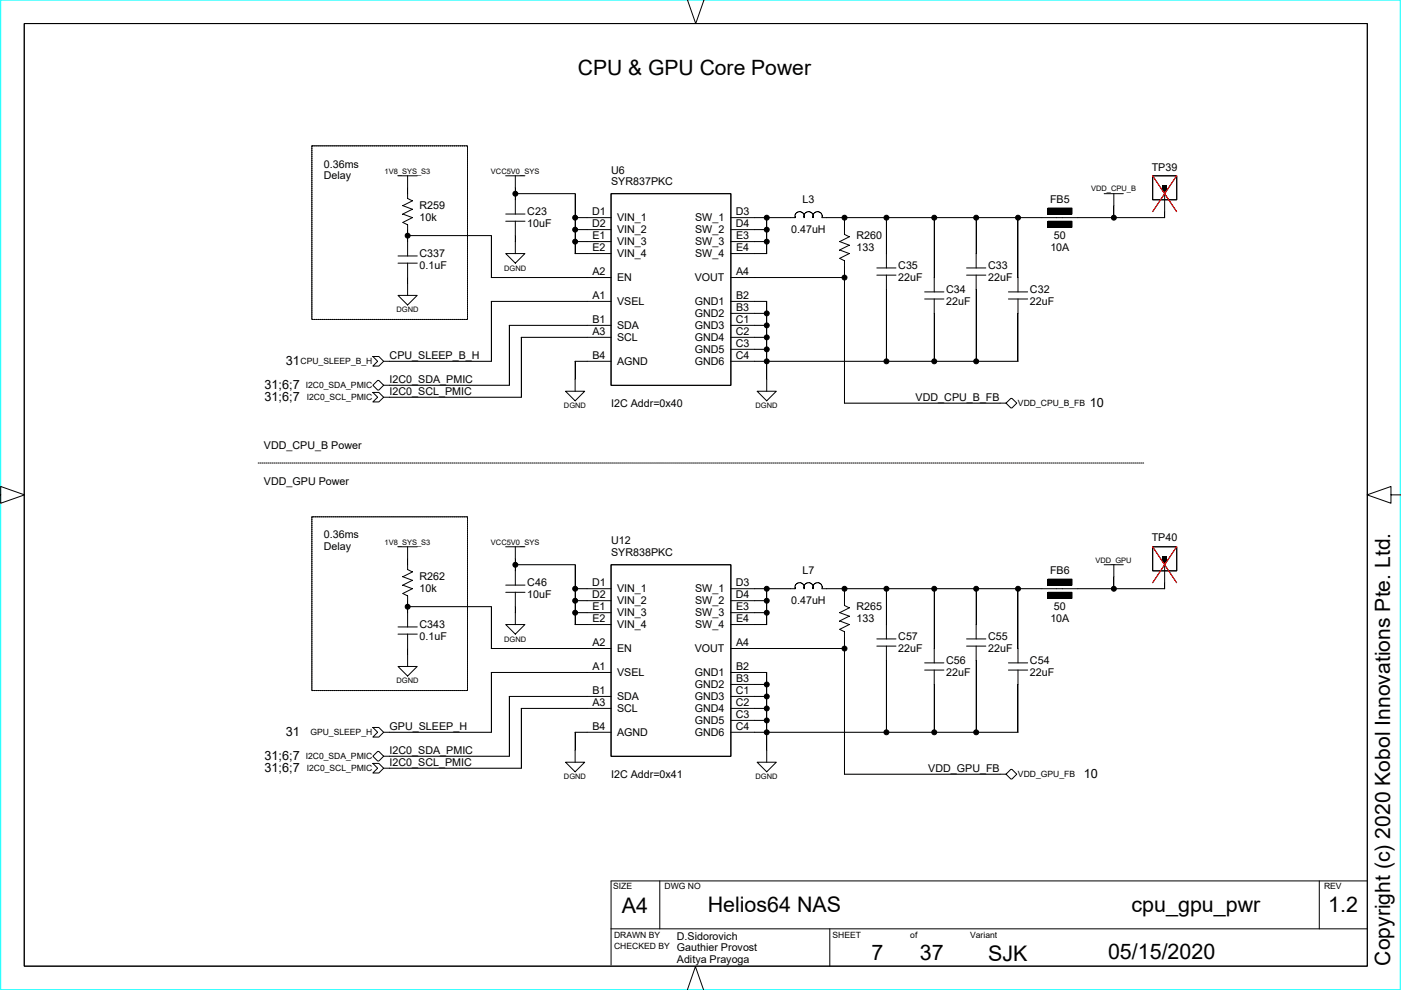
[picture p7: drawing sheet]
<svg xmlns="http://www.w3.org/2000/svg" width="297mm" height="210mm" viewBox="0 0 297 210" stroke-linecap="round" stroke-linejoin="round" font-family="sans-serif">
<path d="M.1 0h296.8v209.8h-296.8z" fill="none" stroke="#0ff" stroke-width=".21"/>
<g fill="none" stroke="#000" stroke-width=".21">
<path d="M149.3 -.1l-1.8 5.1-1.8-5M5.1 5h284.8v199.9h-284.8zM84.4 37.3h4.1M86.4 37.3v4.8l1 .5-2 1 2 .8-2 1 2 .7-2 1.1 1 .5v6.6M107.2 37.3h4.1M109.3 37.3v8.1M244.4 37.3h5.1v5.1h-5.1zM244.4 37.3l5.1 7.6M249.5 37.3l-5.1 7.6M84.4 55.8h4.1M84.4 54.3h4.1M86.4 50h17.8v8.9"/>
<path d="M86.4 55.8v6.9M104.2 58.8h25.4M107.2 53.8h4.1l-2 2zM107.2 46.9h4.1M107.2 45.4h4.1M109.2 41.1h12.7v12.7M109.3 46.9v6.9M121.9 46.1h7.7M121.9 48.7h7.7M121.9 51.2h7.7M121.9 53.8h7.7M129.6 41.1h25.4v40.6h-25.4z"/>
<path d="M154.9 46.1h13.7M154.9 48.7h7.7M154.9 51.2h7.7M154.9 53.8h7.7M154.9 58.8h24.1M162.6 46.1v7.7M179 46.1v3.6l1.1 .5-2.1 1 2.1 .8-2.1 1 2.1 .8-2.1 1 1 .5v30.2h34.3M185.9 58.3h4.1M185.9 56.8h4.1M187.9 46.1v10.7M187.9 58.3v18.3M198.1 46.1v15.8"/>
<path d="M204.9 58.3h4.1M204.9 56.8h4.1M207 46.1v10.7M207 58.3v18.3M215.8 46.1v15.8M222.2 44.1h5.1v1.3h-5.1zM222.2 46.9h5.1v1.3h-5.1zM228.5 46.1h-54.2a.99 .99 0 0 0-1-1.2 .99 .99 0 0 0-.9 1.2 1 1 0 0 0-1-1.2 1 1 0 0 0-.9 1.3 1 1 0 0 0-1-1.3 1 1 0 0 0-.9 1.3M234.1 41.1h4.1M236.2 41v2.6M246.9 40.6v4.3M79.1 75.6h1.2l1 1-1 1h-1.2l1-1z"/>
<path d="M81.3 76.6h22.9M84.4 62.6h4.1l-2.1 2.1zM121.9 76.6h7.7M121.9 76.6v6.4M129.6 63.9h-25.4v12.7M129.6 69h-21.6v12.7h-26.7M129.6 71.5h-19.1v12.7h-29.2M154.9 63.9h7.7v19.1M154.9 69h7.7M154.9 71.5h7.7M154.9 76.6h60.9M154.9 66.4h7.7"/>
<path d="M154.9 74.1h7.7M196 63.4h4.1M196 61.9h4.1M198.1 63.4v13.2M213.8 63.4h4.1M213.8 61.9h4.1M215.8 63.4v13.2M79.1 83.2h1.2l1 1-1 1h-1.2l1-1zM79.1 81.7l1-1h.2l1 1-1 1h-.2zM119.9 83h4.1l-2.1 2zM160.5 83h4.1l-2 2zM213.3 85.5l1-1h.3l1 1-1 1h-.3z"/>
<path d="M0 104.9h.1v-1.8l5.1 1.8-5.1 1.8v-1.8M84.4 115.9h4.1M86.4 115.9v4.9M107.2 115.9h4.1M109.2 119.7h12.7v12.7M109.3 115.9v8.2M129.6 119.7h25.4v40.7h-25.4zM234.1 119.7h4.1M236.2 119.7v5.1M294.9 104.9v1.8l-5-1.8 5-1.8v1.8h2.1M84.4 134.5h4.1M84.4 132.9h4.1"/>
<path d="M86.4 128.6h17.8v8.9h25.4M86.4 126.3v6.6M86.4 134.4v6.9M86.4 120.8l1 .5-2 1 2 .7-2 1.1 2 .7-2 1 1 .5M107.2 132.4h4.1l-2 2.1zM107.2 125.6h4.1M107.2 124.1h4.1M109.3 125.6v6.8M121.9 124.8h7.7M121.9 127.4h7.7M121.9 129.9h7.7M121.9 132.4h7.7"/>
<path d="M154.9 124.8h13.7M154.9 127.4h7.7M154.9 129.9h7.7M154.9 132.4h7.7M154.9 137.5h24.1M162.6 124.8v7.6M179 124.8v3.6l1.1 .5-2.1 1 2.1 .7-2.1 1.1 2.1 .7-2.1 1 1 .5v30.3l34.3-.1M185.9 137h4.1M185.9 135.5h4.1M187.9 124.8v10.7M187.9 137v18.3M198.1 124.8v15.8"/>
<path d="M204.9 137h4.1M204.9 135.5h4.1M207 124.8v10.7M207 137v18.3M215.8 124.8v15.8M222.2 122.8h5.1v1.3h-5.1zM222.2 125.6h5.1v1.3h-5.1zM246.9 123.5v1.3h-72.6a.99 .99 0 0 0-1-1.3 .99 .99 0 0 0-.9 1.3 .99 .99 0 0 0-1-1.3 .99 .99 0 0 0-.9 1.3 1 1 0 0 0-1-1.3 1 1 0 0 0-.9 1.3M79.1 154.2h1.2l1 1.1-1 1h-1.2l1-1zM81.3 155.3h22.9M84.4 141.3h4.1l-2.1 2zM121.9 155.3h7.7"/>
<path d="M121.9 155.3v6.3M129.6 142.6h-25.4v12.7M129.6 147.7h-21.6v12.7l-26.7-.1M129.6 150.2h-19.1v12.7h-29.2M154.9 142.6h7.7v19M154.9 155.3h60.9M154.9 147.7h7.7M154.9 150.2h7.7M154.9 152.7h7.7M154.9 145.1h7.7M196 142.1h4.1M196 140.5h4.1"/>
<path d="M198.1 142v13.3M213.8 142.1h4.1M213.8 140.5h4.1M215.8 142v13.3M79.1 161.9h1.2l1 1-1 1h-1.2l1-1zM79.1 160.3l1-1h.2l1 1-1 1.1h-.2zM119.9 161.6h4.1l-2.1 2zM160.5 161.6h4.1l-2 2zM214.3 163.1h.3l1 1-1 1.1h-.3l-1-1.1zM129.5 196.9h160.4M129.5 186.8h160.4M129.6 186.8v17.8"/>
<path d="M139.9 186.8v10.2M175.9 196.9v7.9M279.7 186.8v10.2M145.7 209.9l1.7-5 1.8 5"/>
<circle cx="86.4" cy="50" r=".52"/>
<circle cx="109.3" cy="41.1" r=".52"/>
<circle cx="121.9" cy="51.2" r=".52"/>
<circle cx="121.9" cy="48.7" r=".52"/>
<circle cx="121.9" cy="46.2" r=".52"/>
<circle cx="162.6" cy="48.7" r=".52"/>
<circle cx="162.6" cy="51.2" r=".52"/>
<circle cx="162.6" cy="46.2" r=".52"/>
<circle cx="179.1" cy="58.9" r=".52"/>
<circle cx="179.1" cy="46.2" r=".52"/>
<circle cx="187.9" cy="46.2" r=".52"/>
<circle cx="198.1" cy="46.2" r=".52"/>
<circle cx="207" cy="46.2" r=".52"/>
<circle cx="215.8" cy="46.2" r=".52"/>
<circle cx="162.6" cy="76.6" r=".52"/>
<circle cx="162.6" cy="74.1" r=".52"/>
<circle cx="162.6" cy="71.5" r=".52"/>
<circle cx="162.6" cy="69" r=".52"/>
<circle cx="162.6" cy="66.5" r=".52"/>
<circle cx="187.9" cy="76.6" r=".52"/>
<circle cx="198.1" cy="76.6" r=".52"/>
<circle cx="207" cy="76.6" r=".52"/>
<circle cx="109.3" cy="119.8" r=".52"/>
<circle cx="86.4" cy="128.6" r=".52"/>
<circle cx="121.9" cy="127.4" r=".52"/>
<circle cx="121.9" cy="129.9" r=".52"/>
<circle cx="121.9" cy="124.8" r=".52"/>
<circle cx="162.6" cy="124.8" r=".52"/>
<circle cx="162.6" cy="129.9" r=".52"/>
<circle cx="162.6" cy="127.4" r=".52"/>
<circle cx="179.1" cy="124.8" r=".52"/>
<circle cx="179.1" cy="137.5" r=".52"/>
<circle cx="187.9" cy="124.8" r=".52"/>
<circle cx="198.1" cy="124.8" r=".52"/>
<circle cx="207" cy="124.8" r=".52"/>
<circle cx="215.8" cy="124.8" r=".52"/>
<circle cx="236.2" cy="124.8" r=".52"/>
<circle cx="162.6" cy="152.7" r=".52"/>
<circle cx="162.6" cy="155.3" r=".52"/>
<circle cx="162.6" cy="147.7" r=".52"/>
<circle cx="162.6" cy="145.1" r=".52"/>
<circle cx="162.6" cy="150.2" r=".52"/>
<circle cx="187.9" cy="155.3" r=".52"/>
<circle cx="198.1" cy="155.3" r=".52"/>
<circle cx="207" cy="155.3" r=".52"/>
</g>
<g fill="#000">
<path d="M86.4 39.8v1.3z" fill-rule="evenodd"/>
<path d="M109.3 39.8v1.3z" fill-rule="evenodd"/>
<path d="M86.4 48.7v1.3z" fill-rule="evenodd"/>
<path d="M86.4 50v1.2z" fill-rule="evenodd"/>
<path d="M86.4 58.8v1.3z" fill-rule="evenodd"/>
<path d="M109.3 50v1.2z" fill-rule="evenodd"/>
<path d="M109.3 41.1v1.2z" fill-rule="evenodd"/>
<path d="M86.4 118.5v1.2z" fill-rule="evenodd"/>
<path d="M109.3 119.7v1.3z" fill-rule="evenodd"/>
<path d="M109.3 118.5v1.2z" fill-rule="evenodd"/>
<path d="M86.4 128.6v1.3z" fill-rule="evenodd"/>
<path d="M86.4 127.4v1.2z" fill-rule="evenodd"/>
<path d="M86.4 137.5v1.3z" fill-rule="evenodd"/>
<path d="M109.3 128.6v1.3z" fill-rule="evenodd"/>
<path d="M246.9 123.5v1.3z" fill-rule="evenodd"/>
<circle cx="86.4" cy="50" r=".53"/>
<circle cx="109.3" cy="41.1" r=".53"/>
<circle cx="121.9" cy="48.7" r=".53"/>
<circle cx="121.9" cy="46.1" r=".53"/>
<circle cx="121.9" cy="51.2" r=".53"/>
<circle cx="162.6" cy="46.1" r=".53"/>
<circle cx="162.6" cy="48.7" r=".53"/>
<circle cx="162.6" cy="51.2" r=".53"/>
<circle cx="179" cy="58.8" r=".53"/>
<circle cx="179" cy="46.1" r=".53"/>
<circle cx="187.9" cy="46.1" r=".53"/>
<circle cx="198.1" cy="46.1" r=".53"/>
<circle cx="207" cy="46.1" r=".53"/>
<circle cx="215.8" cy="46.1" r=".53"/>
<circle cx="162.6" cy="71.5" r=".53"/>
<circle cx="162.6" cy="66.4" r=".53"/>
<circle cx="162.6" cy="76.6" r=".53"/>
<circle cx="162.6" cy="74.1" r=".53"/>
<circle cx="162.6" cy="69" r=".53"/>
<circle cx="187.9" cy="76.6" r=".53"/>
<circle cx="198.1" cy="76.6" r=".53"/>
<circle cx="207" cy="76.6" r=".53"/>
<circle cx="109.3" cy="119.7" r=".53"/>
<circle cx="86.4" cy="128.6" r=".53"/>
<circle cx="121.9" cy="127.4" r=".53"/>
<circle cx="121.9" cy="124.8" r=".53"/>
<circle cx="121.9" cy="129.9" r=".53"/>
<circle cx="162.6" cy="129.9" r=".53"/>
<circle cx="162.6" cy="127.4" r=".53"/>
<circle cx="162.6" cy="124.8" r=".53"/>
<circle cx="179" cy="137.5" r=".53"/>
<circle cx="179" cy="124.8" r=".53"/>
<circle cx="187.9" cy="124.8" r=".53"/>
<circle cx="198.1" cy="124.8" r=".53"/>
<circle cx="207" cy="124.8" r=".53"/>
<circle cx="215.8" cy="124.8" r=".53"/>
<circle cx="236.2" cy="124.8" r=".53"/>
<circle cx="162.6" cy="152.7" r=".53"/>
<circle cx="162.6" cy="147.7" r=".53"/>
<circle cx="162.6" cy="155.3" r=".53"/>
<circle cx="162.6" cy="145.1" r=".53"/>
<circle cx="162.6" cy="150.2" r=".53"/>
<circle cx="187.9" cy="155.3" r=".53"/>
<circle cx="198.1" cy="155.3" r=".53"/>
<circle cx="207" cy="155.3" r=".53"/>
</g>
<path d="M246.4 39.3h1.1v1.3h-1.1zM222.2 44.1h5.1v1.3h-5.1zM222.2 46.9h5.1v1.3h-5.1zM222.2 122.8h5.1v1.3h-5.1zM222.2 125.6h5.1v1.3h-5.1z" fill="#000"/>
<path d="M66.1 30.9h33v36.8h-33zM242.5 98.2h-187.8M66.1 109.6h33v36.8h-33z" fill="none" stroke="#000" stroke-width=".21" stroke-dasharray=".2 .2"/>
<path d="M244.4 37.3l5.1 7.6" fill="none" stroke="#f00" stroke-width=".21"/>
<path d="M249.5 37.3l-5.1 7.6" fill="none" stroke="#f00" stroke-width=".21"/>
<g fill="#000">
<path d="M246.9 44.9v1.2z" fill-rule="evenodd"/>
<circle cx="236.2" cy="46.1" r=".53"/>
</g>
<g fill="none" stroke="#000" stroke-width=".21">
<path d="M236.2 43.6v2.6M246.9 44.9v1.3l-18.4-.1M244.4 115.9h5.1v5.1h-5.1zM244.4 115.9l5.1 7.6M246.9 119.2v4.3M249.5 115.9l-5.1 7.6"/>
<circle cx="236.2" cy="46.2" r=".52"/>
</g>
<path d="M246.4 118h1.1v1.3h-1.1z" fill="#000"/>
<path d="M244.4 115.9l5.1 7.6" fill="none" stroke="#f00" stroke-width=".21"/>
<path d="M249.5 115.9l-5.1 7.6" fill="none" stroke="#f00" stroke-width=".21"/>
<g font-size="4.5">
<text x="122.5" y="16">CPU &amp; GPU Core Power</text>
<text x="131.9" y="193.6">A4</text>
<text x="150" y="193.4">Helios64 NAS</text>
<text x="239.9" y="193.4">cpu_gpu_pwr</text>
<text x="281.6" y="193.4">1.2</text>
<text x="184.8" y="203.5">7</text>
<text x="195" y="203.5">37</text>
<text x="209.5" y="203.7">SJK</text>
<text x="234.9" y="203.4">05/15/2020</text>
<text x="294.7" y="204.7" transform="rotate(-90 294.7 204.7)">Copyright (c) 2020 Kobol Innovations Pte. Ltd.</text>
</g>
<g font-size="2.7">
<text x="60.6" y="77.5">31</text>
<text x="56.1" y="82.6">31;6;7</text>
<text x="56.1" y="85.1">31;6;7</text>
<text x="231.1" y="86.4">10</text>
<text x="56.1" y="161.2">31;6;7</text>
<text x="60.6" y="156.1">31</text>
<text x="56.1" y="163.8">31;6;7</text>
<text x="229.8" y="165">10</text>
</g>
<g font-size="2.3" fill="#c0c0c0">
<text x="-1" y="11.3">J</text>
<text x="-.5" y="32.3">I</text>
</g>
<g font-size="2.3">
<text x="68.7" y="35.5">0.36ms</text>
<text x="68.7" y="38.1">Delay</text>
<text x="129.6" y="36.8">U6</text>
<text x="129.6" y="39.3">SYR837PKC</text>
<text x="244.2" y="36.2">TP39</text>
<text x="89" y="44.4">R259</text>
<text x="89" y="46.9">10k</text>
<text x="111.8" y="45.7">C23</text>
<text x="125.6" y="45.7">D1</text>
<text x="130.8" y="46.9">VIN_1</text>
<text x="147.4" y="46.9">SW_1</text>
<text x="156" y="45.7">D3</text>
<text x="170.2" y="43.1">L3</text>
<text x="222.6" y="43.1">FB5</text>
<text x="111.8" y="48.2">10uF</text>
<text x="125.6" y="48.2">D2</text>
<text x="125.6" y="53.3">E2</text>
<text x="125.6" y="50.7">E1</text>
<text x="130.8" y="49.5">VIN_2</text>
<text x="130.8" y="52">VIN_3</text>
<text x="147.4" y="49.5">SW_2</text>
<text x="147.4" y="52">SW_3</text>
<text x="156" y="48.2">D4</text>
<text x="156.1" y="53.3">E4</text>
<text x="156.1" y="50.7">E3</text>
<text x="167.7" y="49.5">0.47uH</text>
<text x="181.6" y="50.7">R260</text>
<text x="181.6" y="53.3">133</text>
<text x="222.7" y="53.3">10A</text>
<text x="223.5" y="50.7">50</text>
<text x="89" y="54.5">C337</text>
<text x="89" y="57.1">0.1uF</text>
<text x="125.6" y="58.4">A2</text>
<text x="130.8" y="54.5">VIN_4</text>
<text x="130.8" y="59.6">EN</text>
<text x="147.3" y="59.6">VOUT</text>
<text x="147.4" y="54.5">SW_4</text>
<text x="156.1" y="58.4">A4</text>
<text x="190.5" y="57.1">C35</text>
<text x="190.5" y="59.6">22uF</text>
<text x="209.5" y="57.1">C33</text>
<text x="209.5" y="59.6">22uF</text>
<text x="125.6" y="63.4">A1</text>
<text x="130.8" y="64.7">VSEL</text>
<text x="147.3" y="64.7">GND1</text>
<text x="156.1" y="66">B3</text>
<text x="156.1" y="63.4">B2</text>
<text x="200.6" y="62.1">C34</text>
<text x="200.6" y="64.7">22uF</text>
<text x="218.4" y="62.1">C32</text>
<text x="218.4" y="64.7">22uF</text>
<text x="125.6" y="71">A3</text>
<text x="125.6" y="68.5">B1</text>
<text x="130.8" y="69.8">SDA</text>
<text x="147.3" y="67.2">GND2</text>
<text x="147.3" y="69.8">GND3</text>
<text x="156" y="71">C2</text>
<text x="156" y="68.5">C1</text>
<text x="82.6" y="76.1">CPU_SLEEP_B_H</text>
<text x="125.6" y="76.1">B4</text>
<text x="130.8" y="72.3">SCL</text>
<text x="130.8" y="77.4">AGND</text>
<text x="147.3" y="72.3">GND4</text>
<text x="147.3" y="74.8">GND5</text>
<text x="147.3" y="77.4">GND6</text>
<text x="156" y="76.1">C4</text>
<text x="156" y="73.6">C3</text>
<text x="82.6" y="83.7">I2C0_SCL_PMIC</text>
<text x="82.6" y="81.2">I2C0_SDA_PMIC</text>
<text x="129.6" y="86.3">I2C Addr=0x40</text>
<text x="194.1" y="85">VDD_CPU_B_FB</text>
<text x="56" y="95.1">VDD_CPU_B Power</text>
<text x="56" y="102.8">VDD_GPU Power</text>
<text x="68.7" y="114.2">0.36ms</text>
<text x="68.7" y="116.7">Delay</text>
<text x="129.6" y="115.4">U12</text>
<text x="129.6" y="118">SYR838PKC</text>
<text x="244.2" y="114.8">TP40</text>
<text x="89" y="125.6">10k</text>
<text x="89" y="123.1">R262</text>
<text x="111.8" y="124.3">C46</text>
<text x="125.6" y="124.3">D1</text>
<text x="130.8" y="125.6">VIN_1</text>
<text x="147.4" y="125.6">SW_1</text>
<text x="156" y="124.3">D3</text>
<text x="170.2" y="121.8">L7</text>
<text x="222.6" y="121.8">FB6</text>
<text x="111.8" y="126.9">10uF</text>
<text x="125.6" y="126.9">D2</text>
<text x="125.6" y="131.9">E2</text>
<text x="125.6" y="129.4">E1</text>
<text x="130.8" y="128.1">VIN_2</text>
<text x="130.8" y="130.7">VIN_3</text>
<text x="147.4" y="128.1">SW_2</text>
<text x="147.4" y="130.7">SW_3</text>
<text x="156" y="126.9">D4</text>
<text x="156.1" y="131.9">E4</text>
<text x="156.1" y="129.4">E3</text>
<text x="167.7" y="128.1">0.47uH</text>
<text x="181.6" y="129.4">R265</text>
<text x="181.6" y="131.9">133</text>
<text x="222.7" y="132">10A</text>
<text x="223.5" y="129.4">50</text>
<text x="89" y="133.2">C343</text>
<text x="89" y="135.7">0.1uF</text>
<text x="125.6" y="137">A2</text>
<text x="130.8" y="133.2">VIN_4</text>
<text x="147.4" y="133.2">SW_4</text>
<text x="156.1" y="137">A4</text>
<text x="190.5" y="135.7">C57</text>
<text x="209.5" y="135.7">C55</text>
<text x="125.6" y="142.1">A1</text>
<text x="130.8" y="138.3">EN</text>
<text x="130.8" y="143.4">VSEL</text>
<text x="147.3" y="138.3">VOUT</text>
<text x="147.3" y="143.4">GND1</text>
<text x="156.1" y="142.1">B2</text>
<text x="190.5" y="138.3">22uF</text>
<text x="200.6" y="140.8">C56</text>
<text x="200.6" y="143.4">22uF</text>
<text x="209.5" y="138.3">22uF</text>
<text x="218.4" y="140.8">C54</text>
<text x="218.4" y="143.4">22uF</text>
<text x="125.6" y="149.7">A3</text>
<text x="125.6" y="147.2">B1</text>
<text x="130.8" y="148.4">SDA</text>
<text x="147.3" y="145.9">GND2</text>
<text x="147.3" y="148.4">GND3</text>
<text x="156" y="149.7">C2</text>
<text x="156" y="147.2">C1</text>
<text x="156.1" y="144.6">B3</text>
<text x="82.6" y="154.8">GPU_SLEEP_H</text>
<text x="125.6" y="154.8">B4</text>
<text x="130.8" y="151">SCL</text>
<text x="147.3" y="151">GND4</text>
<text x="147.3" y="153.5">GND5</text>
<text x="156" y="154.8">C4</text>
<text x="156" y="152.3">C3</text>
<text x="82.6" y="159.9">I2C0_SDA_PMIC</text>
<text x="130.8" y="156">AGND</text>
<text x="147.3" y="156">GND6</text>
<text x="82.6" y="162.4">I2C0_SCL_PMIC</text>
<text x="129.6" y="164.9">I2C Addr=0x41</text>
<text x="196.8" y="163.7">VDD_GPU_FB</text>
<text x="143.5" y="201.7">Gauthier Provost</text>
<text x="143.5" y="199.2">D.Sidorovich</text>
<text x="143.5" y="204.3">Aditya Prayoga</text>
</g>
<g font-size="1.8">
<text x="63.7" y="77.2">CPU_SLEEP_B_H</text>
<text x="64.8" y="82.3">I2C0_SDA_PMIC</text>
<text x="65" y="84.8">I2C0_SCL_PMIC</text>
<text x="215.8" y="86.1">VDD_CPU_B_FB</text>
<text x="65.8" y="155.9">GPU_SLEEP_H</text>
<text x="64.8" y="161">I2C0_SDA_PMIC</text>
<text x="65" y="163.5">I2C0_SCL_PMIC</text>
<text x="215.8" y="164.8">VDD_GPU_FB</text>
<text x="130" y="188.4">SIZE</text>
<text x="140.9" y="188.4">DWG NO</text>
<text x="280.7" y="188.4">REV</text>
<text x="130.2" y="198.8">DRAWN BY</text>
<text x="130.2" y="201.3">CHECKED BY</text>
<text x="176.5" y="198.8">SHEET</text>
<text x="193" y="198.8">of</text>
<text x="205.7" y="198.8">Variant</text>
</g>
<g font-size="1.6">
<text x="81.5" y="36.8">1V8_SYS_S3</text>
<text x="104.1" y="36.8">VCC5V0_SYS</text>
<text x="231.3" y="40.6">VDD_CPU_B</text>
<text x="106.9" y="57.4">DGND</text>
<text x="84" y="66.2">DGND</text>
<text x="119.6" y="86.5">DGND</text>
<text x="160.2" y="86.5">DGND</text>
<text x="81.5" y="115.5">1V8_SYS_S3</text>
<text x="104.1" y="115.5">VCC5V0_SYS</text>
<text x="232.3" y="119.3">VDD_GPU</text>
<text x="106.9" y="136">DGND</text>
<text x="84" y="144.9">DGND</text>
<text x="119.6" y="165.2">DGND</text>
<text x="160.2" y="165.2">DGND</text>
</g>
</svg>
